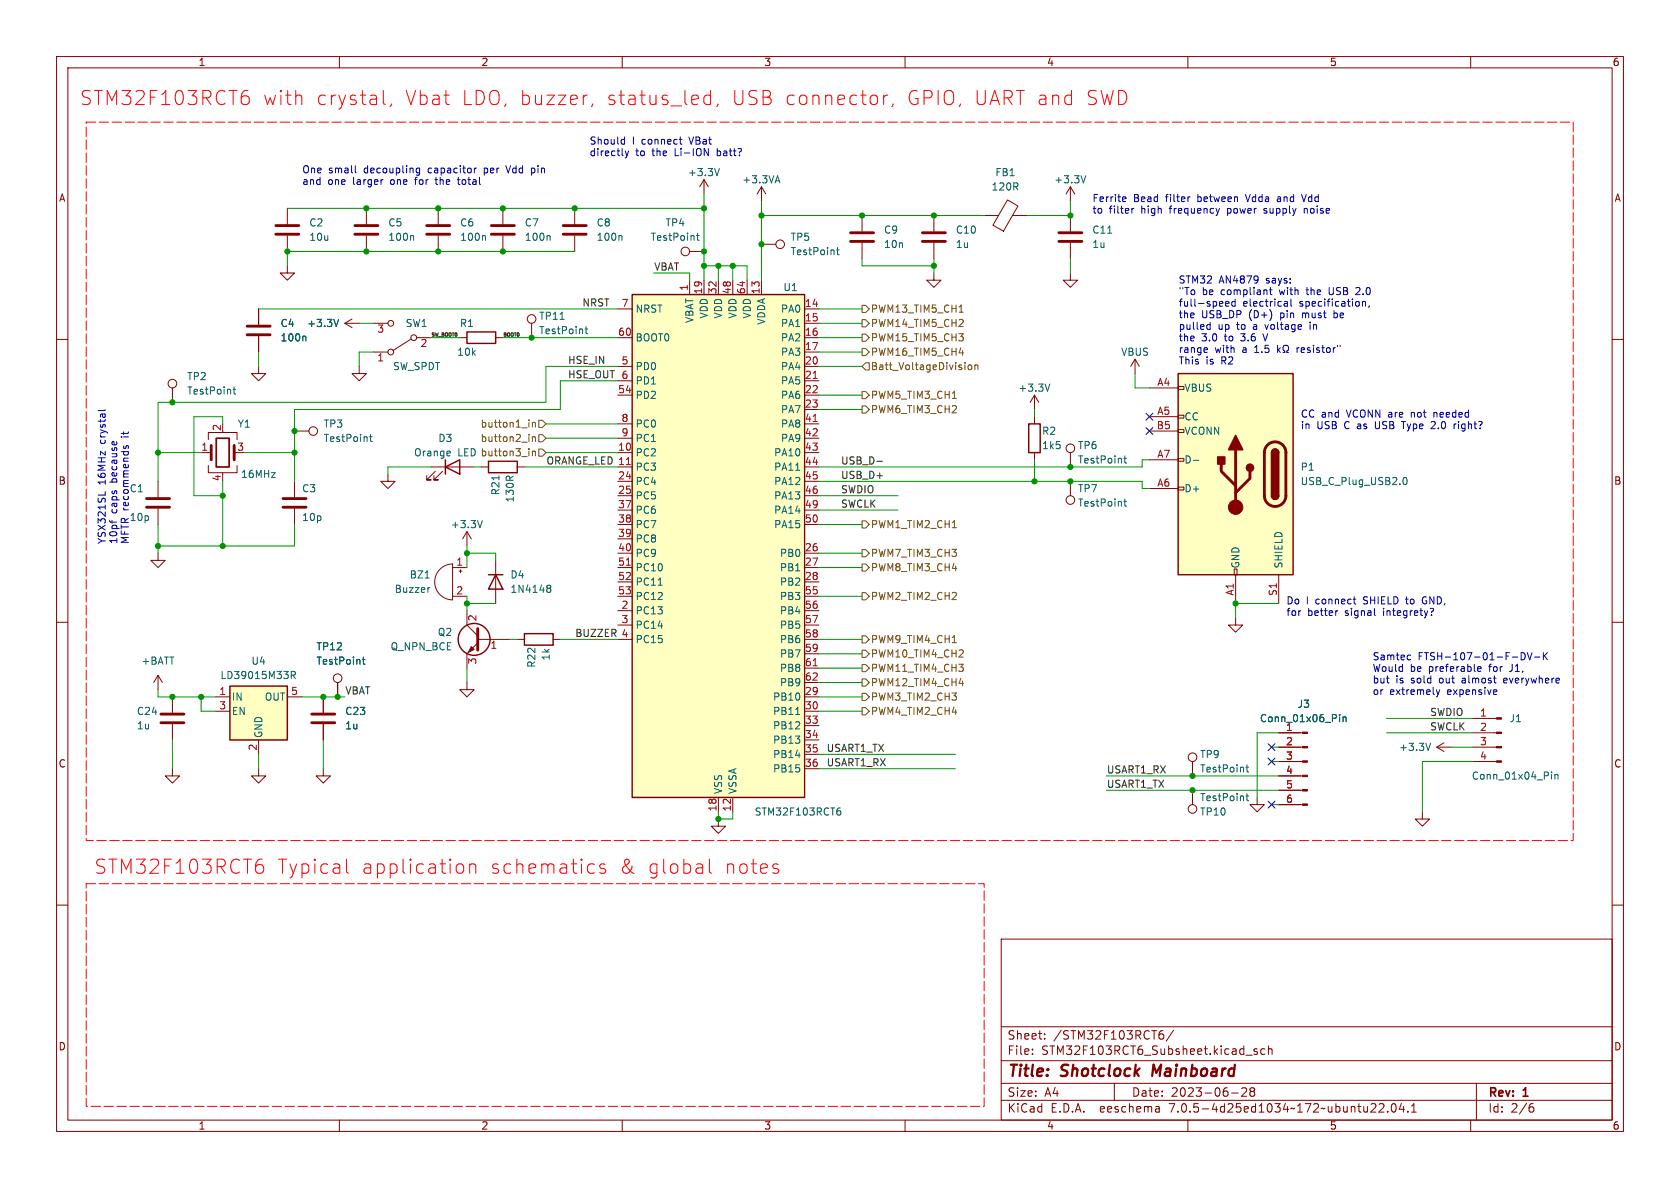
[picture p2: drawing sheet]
<svg xmlns="http://www.w3.org/2000/svg" width="297mm" height="210mm" viewBox="0 0 297 210" stroke-linecap="round" stroke-linejoin="round" font-family="sans-serif">
<g fill="none" stroke="#840000" stroke-width=".18">
<path d="M10 10h277v190h-277zM12 12h273v186h-273zM60 10v2M110 10v2M160 10v2M210 10v2M260 10v2M50.8 36.8v2.8M64.8 36.8v2.8M77.5 36.8v2.8M88.9 36.8v2.8M101.6 36.8v2.8"/>
<path d="M124.5 31.8l-.8 1.2M124.5 31.8v2.5M124.5 31.8l.7 1.2M134.6 33l-.7 1.3M134.6 33v2.6M134.6 33l.8 1.3M152.4 38.1v2.8M165.1 38.1v2.8M174 38.1h2.5M178.1 35.3l1.9 1.1-2.6 4.5-1.9-1.1zM179 38.1h2.6M189.2 33l-.7 1.3"/>
<path d="M189.2 33v2.6M189.2 38.1v2.8M189.2 33l.8 1.3M10 60h2M45.7 54.6v2.8M45.7 59.4v2.8M50.8 47v1.3h1.3l-1.3 1.2-1.3-1.2h1.3M50.8 41.7v2.8M61 57.2h2.5M61 57.2l1.2 .7M62.2 56.4l-1.2 .8M64.8 41.7v2.8"/>
<path d="M66 57.2h2.6M72.6 59.9l-3.1 2.1M73.7 59.7h2.5M77.5 41.7v2.8M81.3 59.7h1.2M87.6 59.7h1.3M88.9 41.7v2.8M94 57.2v2.5M101.6 41.7v2.8M109.2 54.6h2.6M109.2 59.7h2.6M121.9 44.5h2.6"/>
<path d="M121.9 49.5v2.6M124.5 49.5v2.6M127 49.5v2.6M129.5 49.5v2.6M132.1 49.5v2.6M134.6 49.5v2.6M134.6 43.2h2.6M142.2 54.6h2.6M142.2 57.2h2.6M142.2 59.7h2.6M152.4 42.9v2.8M165.1 48.3v1.2h1.3l-1.3 1.3-1.3-1.3h1.3"/>
<path d="M165.1 42.9v2.8M189.2 48.3v1.2h1.3l-1.3 1.3-1.2-1.3h1.2M189.2 42.9v2.8M285 60h2M30.5 68.6v2.5M36.8 77.7v-1.2h5.1v1.2M45.7 64.8v1.2h1.3l-1.3 1.3-1.3-1.3h1.3M52.1 76.2h2.5M63.5 64.8v1.2h1.3l-1.3 1.3-1.3-1.3h1.3M66 62.2h2.6M109.2 64.8h2.6M109.2 67.3h2.6"/>
<path d="M109.2 69.9h2.6M109.2 74.9h2.6M109.2 77.5h2.6M142.2 62.2h2.6M142.2 64.8h2.6M142.2 67.3h2.6M142.2 69.9h2.6M142.2 72.4h2.6M142.2 74.9h2.6M142.2 77.5h2.6M182.9 69.9l-.8 1.2M182.9 69.9v2.5"/>
<path d="M182.9 73.7v1.2M182.9 69.9l.7 1.2M200.7 63.5l-.8 1.3M200.7 63.5v2.5M200.7 63.5l.7 1.3M203.2 68.6h5.1M203.2 73.7h5.1M203.2 76.2h5.1M208.3 75.9h1v.6h-1zM208.3 73.4h1v.5h-1zM208.3 68.3h1v.5h-1zM27.9 97.8v1.3h1.3l-1.3 1.2-1.2-1.2h1.2"/>
<path d="M27.9 85.1v2.8M27.9 89.9v2.8M35.6 80h1.7M36.8 82.3v1.3h5.1v-1.3M39.4 83.6v.2M52.1 85.1v2.8M52.1 89.9v2.8M68.6 83.8v1.3h1.2l-1.2 1.3-1.3-1.3h1.3M76.2 82.6h7.6M77 83.3l-1.6 1.5h.8h-.8v-.7M78.2 83.3l-1.5 1.5h.8h-.8v-.7M82.5 94v2.5"/>
<path d="M82.5 94l-.7 1.3M82.5 94l.8 1.3M85.1 82.6h1.3M87.6 99.1v7.6M91.4 82.6h1.3M109.2 82.6h2.6M109.2 80h2.6M109.2 85.1h2.6M109.2 87.6h2.6M109.2 97.8h2.6M109.2 90.2h2.6M109.2 92.7h2.6"/>
<path d="M109.2 95.3h2.6M142.2 82.6h2.6M142.2 80h2.6M142.2 85.1h2.6M142.2 87.6h2.6M142.2 97.8h2.6M142.2 90.2h2.6M142.2 92.7h2.6M182.9 80v1.3M189.2 80v2.6M189.2 85.1v2.5M203.2 86.4h5.1"/>
<path d="M203.2 81.3h5.1M208.3 86.1h1v.5h-1zM208.3 81h1v.5h-1zM10 110h2M27.9 119.4v2.5M27.9 119.4l-.7 1.3M27.9 119.4l.8 1.3M77.8 100.6a3.2 3.2 0 0 1 2.2-.9v6.3a3.2 3.2 0 0 1-2.9-1.9 3.2 3.2 0 0 1 .7-3.5zM80 100.3h2.5M80 105.4h2.5M81.2 101h.5M81.4 100.7v.5"/>
<path d="M82.5 108v2.5l2 1.9M84.5 113.7l-2 1.9v2.5M84.5 113h5.7M91.4 113h1.3M97.8 113h1.3M109.2 113h2.6M109.2 100.3h2.6M109.2 105.4h2.6M109.2 108h2.6M109.2 102.9h2.6M109.2 110.5h2.6M142.2 113h2.6"/>
<path d="M142.2 100.3h2.6M142.2 105.4h2.6M142.2 108h2.6M142.2 102.9h2.6M142.2 110.5h2.6M142.2 115.6h2.6M142.2 118.1h2.6M218.2 100.6h.5v1h-.5zM218.4 109.2v1.3h1.3l-1.3 1.3-1.2-1.3h1.2M218.4 101.6v5.1M226.1 101.6v5.1M285 110h2"/>
<path d="M30.5 135.9v1.3h1.2l-1.2 1.2-1.3-1.2h1.3M30.5 123.2v2.8M30.5 128v2.8M38.1 123.2h2.5M38.1 125.7h2.5M45.7 135.9v1.3h1.3l-1.3 1.2-1.3-1.2h1.3M45.7 130.8v2.6M50.8 123.2h2.5M57.1 135.9v1.3h1.3l-1.3 1.2-1.2-1.2h1.2M57.1 123.2v2.8M57.1 128v2.8M59.7 120.7v2.5"/>
<path d="M82.5 120.7v1.2h1.3l-1.3 1.3-1.2-1.3h1.2M142.2 123.2h2.6M142.2 125.7h2.6M142.2 128.3h2.6M142.2 130.8h2.6M142.2 133.4h2.6M142.2 135.9h2.6M142.2 120.7h2.6M210.8 134.6v2.6M210.8 139.7v2.5M226.1 132.1h4.2M226.1 134.6h4.2"/>
<path d="M226.1 129.5h4.2M226.1 139.7h4.2M226.1 137.2h4.2M254 132.1l1.3 .7M254 132.1h2.5M255.3 131.3l-1.3 .8M260.3 132.1h4.3M260.3 134.6h4.3M260.3 129.5h4.3M260.3 127h4.3M10 160h2M127 144.8v1.3h1.3l-1.3 1.2-1.3-1.2h1.3"/>
<path d="M127 141v2.5M129.5 141v2.5M222.2 141v1.2h1.3l-1.3 1.3-1.2-1.3h1.2M226.1 142.2h4.2M251.5 143.5v1.3h1.2l-1.2 1.3-1.3-1.3h1.3M285 160h2M177 166h108v32h-108zM60 198v2M110 198v2M160 198v2M177 194.5h108M177 191.5h108"/>
<path d="M177 187.5h108M177 181.5h108M182.5 186.3v.1M182.5 185.5v.1M184.7 183.6v.1M184.7 182.8v.1M197 191.5v3M204.5 195.6l.4 .1 .1 .9M205 196.5l-.5 .1M205 196h-.5M205 182.8h.5l.2 .3-.1 .5h-.6M205.6 182.2a.53 .53 0 0 0-.6 .4"/>
<path d="M207.5 182.1l-1.3 2M210 198v2M217.7 193.2h1.2M219.5 192.4l.6-.1 .2 .1 .1 .3-.9 1.1h.9M221.2 192.9l-.2-.2 .2-.4 .5 .1 .1 .2-.3 .3M221.2 192.9l-.2 .3v.3l.2 .3 .5-.1 .1-.2-.1-.4-.2-.2M221.2 192.9h.3M222.2 185.5l-.3-.1-.2 .2v.2l.5 .2v.3h-.5M223.6 185.5l-.4-.1-.3 .3v.4l.1 .2h.6M224.2 185.5l.3-.1 .3 .1 .1 .9M224.2 184.9v1.5M242.3 196.6h.9"/>
<path d="M243.2 195.2v.5M243.8 195.2l.6-.1 .2 .1 .1 .3-1 1.1h1M245.3 196.5v.1M246.2 195.2l.1-.1a.81 .81 0 0 1 .6 .6 .81 .81 0 0 1-.3 .8l-.1 .1a.81 .81 0 0 1-.6-.6 .81 .81 0 0 1 .3-.8zM247.7 195l-.3 1.1h.9M248.1 195.6v1M248.9 196.5v.1M249.5 196.6h.9M249.5 195.5l.5-.4v1.5M260 198v2M261 191.5v6.5M270.5 195.7h.4l.3 .3-.2 .5h-.5"/>
<path d="M271 195.1l-.5 .1"/>
<circle cx="69.1" cy="57.2" r=".51"/>
<circle cx="73.2" cy="59.7" r=".51"/>
<circle cx="94" cy="56.4" r=".76"/>
<circle cx="121.2" cy="44.4" r=".76"/>
<circle cx="137.9" cy="43.2" r=".76"/>
<circle cx="30.5" cy="67.8" r=".76"/>
<circle cx="55.4" cy="76.2" r=".76"/>
<circle cx="69.1" cy="62.2" r=".51"/>
<circle cx="189.2" cy="79.2" r=".76"/>
<circle cx="189.2" cy="88.4" r=".76"/>
<circle cx="59.7" cy="119.9" r=".76"/>
<circle cx="210.8" cy="133.9" r=".76"/>
<circle cx="210.8" cy="143" r=".76"/>
</g>
<g fill="none" stroke="#840000" stroke-width=".25">
<path d="M82.5 58.7h5.1v2h-5.1zM111.8 52.1h30.4v88.9h-30.4zM181.9 74.9h2v5.1h-2zM208.3 66h20.3v35.6h-20.3zM78.7 82.6l2.6-1.3v2.5zM78.7 81.3v2.5M86.4 81.5h5v2.1h-5zM224.8 87.6a.64 .64 0 0 0 .6 .7 .64 .64 0 0 0 .7-.7M224.8 80a.64 .64 0 0 1 .6-.6 .64 .64 0 0 1 .7 .6M86.4 101.6h2.5M87.6 101.6l1.3 2.5h-2.5zM92.7 112h5.1v2h-5.1z"/>
<path d="M40.6 121.3h10.2v9.5h-10.2z"/>
<circle cx="83.8" cy="113" r="2.82"/>
</g>
<g fill="none" stroke="#840000" stroke-width=".51">
<path d="M48.8 39.9h4M62.7 39.9h4.1M75.4 39.9h4.1M86.9 39.9h4M99.6 39.9h4M43.7 59.2h4.1M43.7 57.7h4.1M48.8 41.4h4M62.7 41.4h4.1M75.4 41.4h4.1M86.9 41.4h4M99.6 41.4h4"/>
<path d="M150.4 42.7h4M150.4 41.1h4M163.1 42.7h4M163.1 41.1h4M187.2 42.7h4.1M187.2 41.1h4.1M37.3 78.7v2.6M41.4 78.7v2.6M218.4 79.5v10.2M224.1 78.7a1.9 1.9 0 0 1 2.1-.4 1.9 1.9 0 0 1 1.1 1.7v7.6a1.91 1.91 0 0 1-1.9 1.9 1.91 1.91 0 0 1-1.9-1.9v-7.8l.2-.6zM25.9 89.7h4.1M25.9 88.1h4.1"/>
<path d="M50 89.7h4.1M50 88.1h4.1M215.9 82v1.3l2.5 2.6M221 83.3v1.3l-2.6 2.5M84.5 111.1v3.8M28.4 127.8h4.1M28.4 126.2h4.1M55.1 127.8h4.1M55.1 126.2h4.1"/>
</g>
<g fill="none" stroke="#006464" stroke-width=".18">
<path d="M127.2 29.8l-.4 1.3M137.2 32h.6M137.5 31.1l.4 1.2M192 31.1l-.5 1.2M53.9 59.4l.2 .2v.7M59.9 56.5l-.5 1.2M72.9 41.6l.2 .2v.7M85.6 41.6l.2 .2v.7M97.1 41.6l.2 .2v.7M103.4 58.2h.5M103.6 57.7v1.1l.3 .2M109.8 41.6l.2 .2v.7"/>
<path d="M123.1 41.6h.5M123.3 41.2v1.1l.3 .2M147.9 44.2h.5M148.1 43.8v1l.3 .2M41.2 68.8h.5M41.4 68.4v1.1l.3 .2M65.3 77.2h.5M65.5 76.8v1.1l.3 .1M79.6 79.8v.2l-.6 .2M185.6 67.9l-.4 1.3M85.3 92l-.5 1.3M198.7 81h.5"/>
<path d="M198.7 88.6h.5M198.9 80.6v1.1l.3 .2M198.9 88.2v1.1l.3 .2M211 81.4h.9M248.2 84.5l.1-.1a.68 .68 0 0 1 .5 .6 .68 .68 0 0 1-.5 .7 .84 .84 0 0 1-.1-1.2zM51.5 119.4l.6-.1 .1-.2v-.3l-.7-.1v1.3M51.8 119.4l.4 .6M64.1 116.6h.4M64.2 116.1v1.1l.3 .2M76 103.9h-.2M96.9 103.4h.2l.3 .3-.3 .3M96.9 104h.2"/>
<path d="M97.1 104l.3 .2v.3l-.1 .2h-.4M116.4 103.4h.7M140.7 126.3h.7M220.3 135.6h.4M220.4 135.2v1.1l.3 .2M236.8 126.3v.1M236.8 126.7v.9M237.4 126.7v.9M237.4 126.9l.2-.2 .3 .1 .1 .8M252.9 131.4l-.4 1.3M274.3 136.5v.1M274.3 136.9v.8"/>
<path d="M274.9 136.9v.8M274.9 137l.2-.1 .3 .1v.7M148.2 143.3l.3 .1 .2 .1-.1 .5-.4 .1M148.5 142.8l-.3 .1M220.3 140.7h.4M220.4 140.3v1.1l.3 .1"/>
</g>
<g fill="#840000" stroke="#840000" stroke-width=".18">
<path d="M83.3 114.3l.5 .5-1 .5z"/>
<path d="M264.6 134.5h.8v.2h-.8z"/>
<path d="M264.6 132h.8v.2h-.8z"/>
<path d="M264.6 129.4h.8v.3h-.8z"/>
<path d="M264.6 126.9h.8v.2h-.8z"/>
<path d="M230.3 142.1h.8v.3h-.8z"/>
<path d="M230.3 139.6h.8v.2h-.8z"/>
<path d="M230.3 137h.8v.3h-.8z"/>
<path d="M230.3 134.5h.8v.2h-.8z"/>
<path d="M230.3 132h.8v.2h-.8z"/>
<path d="M230.3 129.4h.8v.3h-.8z"/>
<circle cx="218.4" cy="89.7" r="1.27"/>
</g>
<g fill="#ffffc2" stroke="#ffffc2" stroke-width=".18">
<path d="M208.3 66h20.3v35.6h-20.3z"/>
<path d="M40.6 121.3h10.2v9.5h-10.2z"/>
<path d="M111.8 52.1h30.4v88.9h-30.4z"/>
</g>
<g fill="#840000" stroke="#840000" stroke-width=".25">
<path d="M224.8 87.6h1.3a.64 .64 0 0 1-.7 .7 .64 .64 0 0 1-.6-.7z"/>
<path d="M224.8 80h1.3v7.6h-1.3z"/>
<path d="M225 79.6a.64 .64 0 0 1 .7-.2 .64 .64 0 0 1 .4 .6h-1.3z"/>
<path d="M218.4 77l1.3 2.5h-2.5z"/>
<path d="M215.3 80.8h1.2v1.2h-1.2z"/>
<circle cx="221" cy="82.7" r=".63"/>
</g>
<path d="M143.8 66.9h.7M143.8 74.5h.7M110.7 82.1h.8M110.7 99.9h.8M143.8 117.7h.7" fill="none" stroke="#a90000" stroke-width=".18"/>
<path d="M38.2 77.5h2.3v5.1h-2.3z" fill="none" stroke="#840000" stroke-width=".3"/>
<g fill="none" stroke="#725600" stroke-width=".18">
<path d="M152.4 54h.6l.7 .6-.7 .6h-.6zM152.4 59.1h.6l.7 .6-.7 .6h-.6zM152.4 56.5h.6l.7 .7-.7 .6h-.6zM169.5 59h.8l-.4 .5M169.6 55.2h.7M170.2 56.5l.1 .2-.1 .3-.7 .7h.8M170.2 59.6v.5M94.1 74.7v.8M94.1 77.2v.8M94.1 79.7v.9M94.1 74.8l.2-.1h.3l.1 .8M94.1 77.3l.2-.1 .3 .1 .1 .7"/>
<path d="M94.1 79.9l.2-.2 .3 .1 .1 .8M95.2 74.3h.7l.6 .6-.6 .7h-.7zM95.2 79.4h.7l.6 .6-.6 .6h-.7zM95.2 76.8h.7l.6 .7-.6 .6h-.7zM152.4 61.6h.6l.7 .6-.7 .7h-.6zM152.4 69.2h.6l.7 .7-.7 .6h-.6zM152.4 71.8h.6l.7 .6-.7 .6h-.6zM153 64.1h.7v1.3h-.7l-.6-.6zM168.4 70.4h.7M169.6 62.4h.7M171.2 64.6l.2-.1 .3 .1 .1 .5-.1 .2h-.3l-.2-.1zM172.3 64.6l.2-.1 .3 .1 .1 .7"/>
<path d="M172.3 64.5v.8M152.4 99.7h.6l.7 .6-.7 .7h-.6zM152.4 92.1h.6l.7 .6-.7 .6h-.6zM152.4 97.2h.6l.7 .6-.7 .6h-.6zM168.4 93.3h.7M152.4 104.8h.6l.7 .6-.7 .6h-.6zM152.4 112.4h.6l.7 .6-.7 .7h-.6zM152.4 114.9h.6l.7 .7-.7 .6h-.6zM152.4 117.5h.6l.7 .6-.7 .6h-.6zM168.4 113.6h.7M169.5 117.4h.8l-.4 .5M170.2 114.9l.1 .2-.1 .3-.7 .7h.8"/>
<path d="M170.2 118v.6M152.4 125.1h.6l.7 .6-.7 .7h-.6zM152.4 120h.6l.7 .7-.7 .6h-.6zM152.4 122.6h.6l.7 .6-.7 .6h-.6zM169.6 120.8h.7"/>
</g>
<path d="M155 81.6h1" fill="none" stroke="#0f0f0f" stroke-width=".18"/>
<g fill="none" stroke="#f00" stroke-width=".18">
<path d="M43.1 16.9l.7 .2 .3 .3-.1 .8-.4 .3h-.5M43.8 16l-.7 .1M67.8 16v2.1l.3 .4M69.2 18.4l-.2 .4M78.5 16.8h.9M79.2 18.5h.2M103.8 16.8l-.4 .1M104.8 18.4l-.3 .4M125.6 16.9l-.7-.1-.5 .5v.7l.3 .4 .2 .1 .7-.1M125.6 16v2.5M126.9 18.4l-.2 .4M154.7 16.8l.4 .5v.7l-.4 .5"/>
<path d="M156.2 16.8v1.7M156.9 16.8a.64 .64 0 0 0-.7 .5M157.9 18.4l-.3 .4M188.5 18.4l.2 .1 .7-.1M188.5 16.9l.2-.1 .7 .1M45.7 152.8l.7 .1 .2 .4-.1 .8-.4 .3h-.4M46.4 151.9l-.7 .1M61.3 151.9v2.1l.3 .4M81.1 152.7a.68 .68 0 0 1 .9 .5v.7a.68 .68 0 0 1-.9 .5M83 152.9a.62 .62 0 0 1 1.1 .2v1.3M83 152.7v1.7M104.3 152.7l.8 .1"/>
<path d="M105.1 154.3l-.8 .1M107 152.8l-.6-.1-.4 .4 .1 .3 .9 .3 .1 .2-.1 .4-.3 .1-.7-.1M123.9 152.7l.3 .4v1.3M124.2 154.3l-.2 .1M124.2 153.3l-.2 .1M125.4 151.9v2.1l.4 .4M136.7 153.4l.9 .3 .1 .3-.4 .4-.7-.1M136.7 152.8l.3-.1 .6 .1"/>
</g>
<g fill="none" stroke="#0000c2" stroke-width=".18">
<path d="M62.8 29.3v1.1l.2 .2M67.7 31.8h-.2M74.2 29.7l-.1 1.2M74.2 29.8l-.4-.1-.2 .3 .1 .5h.5M83.9 29.7v.9M84.2 29.7l-.3 .3M110 24.6l.4 .1M110.4 24.2v1.3M110.4 25.4l-.4 .1M110.5 26.7l.3 .8M110.8 27.5l-.3 .4M111.1 26.7l-.3 .8"/>
<path d="M120.1 24.6h.5M120.3 24.2v1.1l.3 .2M124.5 26.3l.7 1.2v-1.2M198.6 34.8l.4 .1 .1 .2-.6 .1M199 35.6h-.4M200.1 36.8v.9M200.5 36.8l-.4 .3M210 34.8v.8M210.4 34.8l-.4 .2M215 36.8l.3 .9M215.3 37.7l-.1 .3M215.6 36.8l-.3 .9"/>
<path d="M213.5 58.2h.4M213.5 57.4h.4M213.9 57v1.2M216.7 53.7l.6-.1-.1-.3h-.4l-.1 .2v.6h.5M218.4 53.3h-.4l-.2 .2 .1 .6h.5M218.4 52.9v1.2M222.4 48.9v.8M222.4 49.3v.1M223.9 51.3l.1 .8M224.4 51.2h.5M224.6 50.8v1.1l.3 .2M224.7 55.1l.1 .5-.1 .7"/>
<path d="M227.1 54.1h.5M227.1 53.3h.5v.8M227.6 53.6l-.5 .1M228.2 52.9v1.1l.2 .1M240.9 53.4l.1-.1h.3l.1 .8M240.9 53.3v.8M242.1 54.1l-.2 .2M18.6 72.4l-.2 .2h-1.1M19.8 78.2l.3-.2 .1 .6M20.6 78.1l.1 .1M21.9 78.8l-.1 .3 .2 .2 .2-.1 .1-.4h.3v.5M213.3 61.5l.2 .3-.6 .1"/>
<path d="M213.4 62.3h-.1M225.9 61v1.3M226 61.8l.3 .5M226.3 61.5l-.4 .4M226.8 62.3h.3v-.2a.54 .54 0 0 1-.2-.8 .54 .54 0 0 1 .7-.2 .58 .58 0 0 1-.1 1v.2h.3M236.9 61v.3M257.1 74.9v.9M257.1 75.1v.1M18.6 86.9v.6M19.4 92.1v.1M19.8 92v.5M236.5 108l-.3 .1"/>
<path d="M239.2 105.9h.5M239.4 105.5v1.1l.3 .2M243 107.5v1.1l.2 .2M249 115.8l.4 .1M249.4 116.6h-.4M253.1 108.7v.1M253.4 107.7l-.3 .6M261.2 118.3l.6-.2v-.2l-.4-.1-.2 .2 .1 .6h.5M264 119.9h.5M268.9 115.4a.64 .64 0 0 1 .7 .6 .64 .64 0 0 1-.7 .6zM270 115.4l.4 1.2 .5-1.2M271.3 116.2h.9"/>
<path d="M272.8 115.4v1.2M273 115.9l.6 .7M273.6 115.4l-.8 .7M253.9 121.9l.3 .9M254.2 122.8l-.3 .4M254.5 121.9l-.3 .9M264.2 121.9l.4 .1v.2l-.6 .2M264.4 120.7h.1M264.6 122.7l-.4 .1"/>
</g>
<path d="M15.2 21.6h262.9v127h-262.9v-127M15.2 156.2h158.8v39.4h-158.8v-39.4" fill="none" stroke="#f00" stroke-width=".18" stroke-dasharray="1.7 .6"/>
<g fill="none" stroke="#009600" stroke-width=".18">
<path d="M50.8 36.8h73.7M124.5 34.3v15.2M134.6 38.1h39.4M134.6 35.6v13.9M189.2 35.6v2.5h-7.6M45.7 54.6h63.5M63.5 57.2h2.5M76.2 59.7h5.1M88.9 59.7h20.3M101.6 44.5h-50.8v2.5M115.6 48.3h6.3v1.2M124.5 47h7.6v2.5"/>
<path d="M127 47v2.5M129.5 47v2.5M144.8 54.6h7.6M144.8 59.7h7.6M144.8 57.2h7.6M152.4 45.7v1.3h12.7M165.1 45.7v2.6M189.2 45.7v2.6M39.4 74.9v-1.2h-5.1v13.9h5.1M45.7 62.2v2.6M66 62.2h-2.5v2.6M96.5 77.5h12.7"/>
<path d="M96.5 74.9h12.7M109.2 67.3h-10.1v5.1h-47v12.7M109.2 64.8h-12.7v6.3h-68.6v14M144.8 62.2h7.6M144.8 72.4h7.6M144.8 64.8h7.6M144.8 69.9h7.6M182.9 72.4v1.3M200.7 66v2.6h2.5M27.9 80h7.7M27.9 92.7v5.1M39.4 85.1v11.4"/>
<path d="M43.2 80h8.9M52.1 92.7v3.8h-24.2M76.2 82.6h-7.6v1.2M82.5 97.8h5.1v1.3M82.5 96.5v3.8M83.8 82.6h1.3M92.7 82.6h16.5M96.5 80h12.7M144.8 85.1h57.1v1.3h1.3M144.8 97.8h7.6M144.8 92.7h7.6M144.8 90.2h13.9"/>
<path d="M144.8 87.6h13.9M182.9 81.3v3.8M203.2 81.3h-1.3v1.3h-57.1M82.5 106.7h5.1M82.5 105.4v2.6M82.5 118.1v2.6M90.2 113h1.2M99.1 113h10.1M144.8 105.4h7.6M144.8 113h7.6M144.8 100.3h7.6M144.8 118.1h7.6"/>
<path d="M144.8 115.6h7.6M226.1 106.7h-7.7v2.5M27.9 121.9v1.3h10.2M30.5 130.8v5.1M35.6 123.2v2.5h2.5M45.7 133.4v2.5M53.3 123.2h7.7M57.1 130.8v5.1M144.8 133.4h24.1M144.8 125.7h7.6M144.8 123.2h7.6M144.8 120.7h7.6"/>
<path d="M144.8 135.9h24.1M195.6 139.7h30.5M195.6 137.2h30.5M224.8 134.6h1.3M224.8 132.1h1.3M226.1 129.5h-3.9v11.5M245.1 127h15.2M245.1 129.5h15.2M256.5 132.1h3.8M260.3 134.6h-8.8v8.9M127 143.5v1.3h2.5v-1.3M224.8 142.2h1.3"/>
</g>
<path d="M202.6 73.1l1.2 1.2M202.6 75.6l1.2 1.2M203.8 73.1l-1.2 1.2M203.8 75.6l-1.2 1.2M224.2 134l1.2 1.2M224.2 131.5l1.2 1.2M225.4 134l-1.2 1.2M225.4 131.5l-1.2 1.2M224.2 141.6l1.2 1.2M225.4 141.6l-1.2 1.2" fill="none" stroke="#000084" stroke-width=".18"/>
<g fill="#009600" stroke="#009600" stroke-width=".18">
<circle cx="218.4" cy="106.7" r=".46"/>
<circle cx="210.8" cy="137.2" r=".46"/>
<circle cx="165.1" cy="47" r=".46"/>
<circle cx="182.9" cy="85.1" r=".46"/>
<circle cx="134.6" cy="43.2" r=".46"/>
<circle cx="165.1" cy="38.1" r=".46"/>
<circle cx="152.4" cy="38.1" r=".46"/>
<circle cx="189.2" cy="38.1" r=".46"/>
<circle cx="134.6" cy="38.1" r=".46"/>
<circle cx="210.8" cy="139.7" r=".46"/>
<circle cx="189.2" cy="82.6" r=".46"/>
<circle cx="189.2" cy="85.1" r=".46"/>
<circle cx="127" cy="144.8" r=".46"/>
<circle cx="127" cy="47" r=".46"/>
<circle cx="129.5" cy="47" r=".46"/>
<circle cx="94" cy="59.7" r=".46"/>
<circle cx="101.6" cy="36.8" r=".46"/>
<circle cx="124.5" cy="44.5" r=".46"/>
<circle cx="124.5" cy="36.8" r=".46"/>
<circle cx="124.5" cy="47" r=".46"/>
<circle cx="27.9" cy="96.5" r=".46"/>
<circle cx="39.4" cy="96.5" r=".46"/>
<circle cx="82.5" cy="97.8" r=".46"/>
<circle cx="82.5" cy="106.7" r=".46"/>
<circle cx="59.7" cy="123.2" r=".46"/>
<circle cx="27.9" cy="80" r=".46"/>
<circle cx="50.8" cy="44.5" r=".46"/>
<circle cx="64.8" cy="36.8" r=".46"/>
<circle cx="77.5" cy="36.8" r=".46"/>
<circle cx="77.5" cy="44.5" r=".46"/>
<circle cx="30.5" cy="71.1" r=".46"/>
<circle cx="39.4" cy="87.6" r=".46"/>
<circle cx="88.9" cy="44.5" r=".46"/>
<circle cx="88.9" cy="36.8" r=".46"/>
<circle cx="52.1" cy="80" r=".46"/>
<circle cx="52.1" cy="76.2" r=".46"/>
<circle cx="64.8" cy="44.5" r=".46"/>
<circle cx="30.5" cy="123.2" r=".46"/>
<circle cx="35.6" cy="123.2" r=".46"/>
<circle cx="57.1" cy="123.2" r=".46"/>
</g>
<g font-size="3.5" fill="#f00">
<text x="14" y="18.8">STM32F103RCT6</text>
<text x="46.2" y="18.8">with</text>
<text x="55.5" y="18.8">crystal,</text>
<text x="71.1" y="18.8">Vbat</text>
<text x="81" y="18.8">LDO, buzzer,</text>
<text x="106.4" y="18.8">status_led,</text>
<text x="128.4" y="18.8">USB connector,</text>
<text x="159.1" y="18.8">GPIO, UART and</text>
<text x="190.4" y="18.8">SWD</text>
<text x="16.5" y="154.7">STM32F103RCT6</text>
<text x="48.8" y="154.7">Typical</text>
<text x="63.5" y="154.7">application</text>
<text x="86.2" y="154.7">schematics</text>
<text x="108.9" y="154.7">&amp;</text>
<text x="113.8" y="154.7">global</text>
<text x="127.2" y="154.7">notes</text>
</g>
<g font-size="2.8" fill="#840000">
<text x="178" y="190.8">Title:</text>
<text x="187.5" y="190.8">Shotclock</text>
<text x="204.2" y="190.8">Mainboard</text>
</g>
<g font-size="2.1" fill="#840000">
<text x="178" y="183.9">Sheet:</text>
<text x="186.2" y="183.9">/STM32F103RCT6/</text>
<text x="178" y="186.6">File:</text>
<text x="184" y="186.6">STM32F103RCT6_Subsheet.kicad_sch</text>
<text x="178" y="196.8">KiCad</text>
<text x="178" y="194">Size:</text>
<text x="184.6" y="194">A4</text>
<text x="185.7" y="196.8">E.D.A.</text>
<text x="194.4" y="196.8">eeschema</text>
<text x="200" y="194">Date:</text>
<text x="206.7" y="196.8">7.0.5-4d25ed1034~172~ubuntu22.04.1</text>
<text x="206.9" y="194">2023-06-28</text>
<text x="263" y="194.2">Rev:</text>
<text x="263" y="196.8">Id:</text>
<text x="267" y="196.8">2/6</text>
<text x="269.2" y="194.2">1</text>
</g>
<g font-size="1.8" fill="#840000">
<text x="35" y="11.8">1</text>
<text x="85" y="11.8">2</text>
<text x="135" y="11.8">3</text>
<text x="185" y="11.8">4</text>
<text x="235" y="11.8">5</text>
<text x="285" y="11.8">6</text>
<text x="10.4" y="35.8">A</text>
<text x="285.4" y="35.8">A</text>
<text x="10.3" y="85.8">B</text>
<text x="285.3" y="85.8">B</text>
<text x="10.3" y="135.8">C</text>
<text x="285.3" y="135.8">C</text>
<text x="10.3" y="185.8">D</text>
<text x="285.3" y="185.8">D</text>
<text x="35" y="199.8">1</text>
<text x="85" y="199.8">2</text>
<text x="135" y="199.8">3</text>
<text x="185" y="199.8">4</text>
<text x="235" y="199.8">5</text>
<text x="285" y="199.8">6</text>
</g>
<g font-size="1.8" fill="#0000c2">
<text x="104.1" y="25.6">Should</text>
<text x="104.1" y="27.7">directly</text>
<text x="111.7" y="25.6">I connect</text>
<text x="112.3" y="27.7">to</text>
<text x="115.3" y="27.7">the</text>
<text x="119.3" y="27.7">Li-ION</text>
<text x="121.9" y="25.6">VBat</text>
<text x="126.9" y="27.7">batt?</text>
<text x="53.3" y="30.7">One</text>
<text x="53.3" y="32.8">and</text>
<text x="57.9" y="32.8">one</text>
<text x="58" y="30.7">small</text>
<text x="62.4" y="32.8">larger</text>
<text x="64.3" y="30.7">decoupling</text>
<text x="69.1" y="32.8">one</text>
<text x="73.6" y="32.8">for</text>
<text x="75.7" y="30.7">capacitor</text>
<text x="77.3" y="32.8">the</text>
<text x="81.4" y="32.8">total</text>
<text x="85.7" y="30.7">per</text>
<text x="89.8" y="30.7">Vdd</text>
<text x="94.3" y="30.7">pin</text>
<text x="193" y="35.8">Ferrite</text>
<text x="200.3" y="35.8">Bead</text>
<text x="206.1" y="35.8">filter</text>
<text x="211.7" y="35.8">between</text>
<text x="220.5" y="35.8">Vdda</text>
<text x="226.1" y="35.8">and</text>
<text x="230.6" y="35.8">Vdd</text>
<text x="193" y="37.9">to</text>
<text x="196" y="37.9">filter</text>
<text x="201.7" y="37.9">high</text>
<text x="206.8" y="37.9">frequency</text>
<text x="217.1" y="37.9">power</text>
<text x="223.7" y="37.9">supply</text>
<text x="230.9" y="37.9">noise</text>
<text x="208.3" y="50.2">STM32</text>
<text x="208.3" y="52.3">&quot;To</text>
<text x="212.5" y="52.3">be</text>
<text x="215.4" y="50.2">AN4879</text>
<text x="215.8" y="52.3">compliant</text>
<text x="223.8" y="50.2">says:</text>
<text x="226.3" y="52.3">with</text>
<text x="231.2" y="52.3">the</text>
<text x="235.2" y="52.3">USB</text>
<text x="240.1" y="52.3">2.0</text>
<text x="208.3" y="54.3">full-speed</text>
<text x="208.3" y="56.3">the</text>
<text x="208.3" y="58.4">pulled</text>
<text x="212.3" y="56.3">USB_DP</text>
<text x="215.2" y="58.4">up</text>
<text x="218.6" y="58.4">to</text>
<text x="219.7" y="54.3">electrical</text>
<text x="220.8" y="56.3">(D+)</text>
<text x="221.6" y="58.4">a</text>
<text x="223.8" y="58.4">voltage</text>
<text x="226.4" y="56.3">pin</text>
<text x="229.7" y="54.3">specification,</text>
<text x="230.4" y="56.3">must</text>
<text x="231.8" y="58.4">in</text>
<text x="236.1" y="56.3">be</text>
<text x="208.3" y="60.4">the</text>
<text x="208.3" y="62.5">range</text>
<text x="208.3" y="64.5">This</text>
<text x="212.3" y="60.4">3.0</text>
<text x="213.1" y="64.5">is</text>
<text x="214.7" y="62.5">with</text>
<text x="215.9" y="64.5">R2</text>
<text x="216.5" y="60.4">to</text>
<text x="219.4" y="60.4">3.6</text>
<text x="219.6" y="62.5">a</text>
<text x="221.8" y="62.5">1.5</text>
<text x="223.5" y="60.4">V</text>
<text x="229.5" y="62.5">resistor&quot;</text>
<text x="22.9" y="77.4" transform="rotate(-90 22.9 77.4)">it</text>
<text x="229.9" y="73.9">CC and</text>
<text x="229.9" y="76">in</text>
<text x="232.7" y="76">USB</text>
<text x="237.6" y="76">C as</text>
<text x="238" y="73.9">VCONN are</text>
<text x="243.3" y="76">USB</text>
<text x="248.2" y="76">Type</text>
<text x="249.6" y="73.9">not</text>
<text x="253.4" y="76">2.0</text>
<text x="253.7" y="73.9">needed</text>
<text x="257.6" y="76">right?</text>
<text x="18.8" y="78.5" transform="rotate(-90 18.8 78.5)">crystal</text>
<text x="18.8" y="85.8" transform="rotate(-90 18.8 85.8)">16MHz</text>
<text x="20.8" y="85.4" transform="rotate(-90 20.8 85.4)">because</text>
<text x="22.9" y="87.2">C1</text>
<text x="20.8" y="90.9" transform="rotate(-90 20.8 90.9)">caps</text>
<text x="18.8" y="96.3" transform="rotate(-90 18.8 96.3)">YSX321SL</text>
<text x="20.8" y="96.3" transform="rotate(-90 20.8 96.3)">10pf</text>
<text x="22.9" y="96.3" transform="rotate(-90 22.9 96.3)">MFTR recommends</text>
<text x="227.3" y="106.9">Do</text>
<text x="230.8" y="106.9">I connect</text>
<text x="241.1" y="106.9">SHIELD</text>
<text x="248.8" y="106.9">to</text>
<text x="251.7" y="106.9">GND,</text>
<text x="227.3" y="109">for</text>
<text x="231.1" y="109">better</text>
<text x="237.7" y="109">signal</text>
<text x="244.6" y="109">integrety?</text>
<text x="242.6" y="116.8">Samtec</text>
<text x="242.6" y="118.9">Would</text>
<text x="249.2" y="118.9">be</text>
<text x="250.6" y="116.8">FTSH-107-01-F-DV-K</text>
<text x="252.6" y="118.9">preferable</text>
<text x="263.3" y="118.9">for</text>
<text x="267.1" y="118.9">J1,</text>
<text x="242.6" y="120.9">but</text>
<text x="242.6" y="122.9">or</text>
<text x="245.6" y="122.9">extremely</text>
<text x="246.7" y="120.9">is</text>
<text x="249.4" y="120.9">sold</text>
<text x="254.5" y="120.9">out</text>
<text x="255.8" y="122.9">expensive</text>
<text x="258.6" y="120.9">almost</text>
<text x="266.1" y="120.9">everywhere</text>
</g>
<g font-size="1.8" fill="#006464">
<text x="121.6" y="31.3">+3.3V</text>
<text x="131.2" y="32.6">+3.3VA</text>
<text x="175.2" y="33.8">120R</text>
<text x="175.9" y="31.3">FB1</text>
<text x="186.3" y="32.6">+3.3V</text>
<text x="54.6" y="40.2">C2</text>
<text x="68.6" y="40.2">C5</text>
<text x="81.3" y="40.2">C6</text>
<text x="92.7" y="40.2">C7</text>
<text x="105.4" y="40.2">C8</text>
<text x="117.6" y="40.2">TP4</text>
<text x="156.2" y="41.5">C9</text>
<text x="168.9" y="41.5">C10</text>
<text x="193" y="41.5">C11</text>
<text x="54.6" y="42.7">10u</text>
<text x="68.6" y="42.7">100n</text>
<text x="81.3" y="42.7">100n</text>
<text x="92.7" y="42.7">100n</text>
<text x="105.4" y="42.7">100n</text>
<text x="115" y="42.7">TestPoint</text>
<text x="139.7" y="42.7">TP5</text>
<text x="139.7" y="45.3">TestPoint</text>
<text x="156.2" y="44">10n</text>
<text x="168.9" y="44">1u</text>
<text x="193" y="44">1u</text>
<text x="138.4" y="51.6">U1</text>
<text x="49.5" y="58">C4</text>
<text x="54.2" y="58">+3.3V</text>
<text x="71.7" y="58">SW1</text>
<text x="81.2" y="58">R1</text>
<text x="95.3" y="56.7">TP11</text>
<text x="95.3" y="59.2">TestPoint</text>
<text x="112.3" y="55.4">NRST</text>
<text x="122.7" y="57.1" transform="rotate(-90 122.7 57.1)">VBAT</text>
<text x="125.3" y="56.3" transform="rotate(-90 125.3 56.3)">VDD</text>
<text x="127.8" y="56.3" transform="rotate(-90 127.8 56.3)">VDD</text>
<text x="130.4" y="56.3" transform="rotate(-90 130.4 56.3)">VDD</text>
<text x="132.9" y="56.3" transform="rotate(-90 132.9 56.3)">VDD</text>
<text x="135.4" y="57.4" transform="rotate(-90 135.4 57.4)">VDDA</text>
<text x="138" y="55.4">PA0</text>
<text x="138" y="58">PA1</text>
<text x="49.5" y="60.5">100n</text>
<text x="69.4" y="65.6">SW_SPDT</text>
<text x="80.8" y="63.1">10k</text>
<text x="112.3" y="65.6">PD0</text>
<text x="112.3" y="60.5">BOOT0</text>
<text x="138" y="60.5">PA2</text>
<text x="138" y="63.1">PA3</text>
<text x="138" y="65.6">PA4</text>
<text x="198.1" y="63.1">VBUS</text>
<text x="33" y="67.4">TP2</text>
<text x="33" y="69.9">TestPoint</text>
<text x="112.3" y="70.7">PD2</text>
<text x="112.3" y="68.1">PD1</text>
<text x="138" y="68.1">PA5</text>
<text x="138" y="70.7">PA6</text>
<text x="180" y="69.4">+3.3V</text>
<text x="209.3" y="69.4">VBUS</text>
<text x="42" y="75.8">Y1</text>
<text x="57.2" y="75.8">TP3</text>
<text x="112.3" y="75.8">PC0</text>
<text x="138" y="73.2">PA7</text>
<text x="138" y="75.8">PA8</text>
<text x="184.2" y="77">R2</text>
<text x="209.3" y="74.5">CC</text>
<text x="209.3" y="77">VCONN</text>
<text x="57.2" y="78.3">TestPoint</text>
<text x="73.1" y="80.8">Orange</text>
<text x="77.4" y="78.3">D3</text>
<text x="112.3" y="80.8">PC2</text>
<text x="112.3" y="83.4">PC3</text>
<text x="112.3" y="78.3">PC1</text>
<text x="136.8" y="80.8">PA10</text>
<text x="136.8" y="83.4">PA11</text>
<text x="138" y="78.3">PA9</text>
<text x="184.2" y="79.6">1k5</text>
<text x="190.5" y="79.6">TP6</text>
<text x="190.5" y="82.1">TestPoint</text>
<text x="209.3" y="82.1">D-</text>
<text x="229.9" y="83.4">P1</text>
<text x="42.5" y="84.6">16MHz</text>
<text x="53.3" y="87.2">C3</text>
<text x="88.5" y="87.6" transform="rotate(-90 88.5 87.6)">R21</text>
<text x="91" y="88.9" transform="rotate(-90 91 88.9)">130R</text>
<text x="112.3" y="85.9">PC4</text>
<text x="112.3" y="88.5">PC5</text>
<text x="136.8" y="85.9">PA12</text>
<text x="136.8" y="88.5">PA13</text>
<text x="190.5" y="87.2">TP7</text>
<text x="190.5" y="89.7">TestPoint</text>
<text x="209.3" y="87.2">D+</text>
<text x="229.9" y="85.9">USB_C_Plug_USB2.0</text>
<text x="22.9" y="92.3">10p</text>
<text x="53.3" y="92.3">10p</text>
<text x="79.6" y="93.5">+3.3V</text>
<text x="112.3" y="91">PC6</text>
<text x="112.3" y="93.5">PC7</text>
<text x="136.8" y="91">PA14</text>
<text x="136.8" y="93.5">PA15</text>
<text x="112.3" y="96.1">PC8</text>
<text x="112.3" y="98.6">PC9</text>
<text x="112.3" y="101.2">PC10</text>
<text x="137.9" y="98.6">PB0</text>
<text x="137.9" y="101.2">PB1</text>
<text x="219.3" y="100.6" transform="rotate(-90 219.3 100.6)">GND</text>
<text x="226.9" y="100.6" transform="rotate(-90 226.9 100.6)">SHIELD</text>
<text x="69.7" y="105">Buzzer</text>
<text x="72.4" y="102.4">BZ1</text>
<text x="90.2" y="102.4">D4</text>
<text x="90.2" y="105">1N4148</text>
<text x="112.3" y="103.7">PC11</text>
<text x="112.3" y="106.2">PC12</text>
<text x="137.9" y="103.7">PB2</text>
<text x="137.9" y="106.2">PB3</text>
<text x="77.3" y="112.6">Q2</text>
<text x="112.3" y="108.8">PC13</text>
<text x="112.3" y="111.3">PC14</text>
<text x="112.3" y="113.9">PC15</text>
<text x="137.9" y="108.8">PB4</text>
<text x="137.9" y="111.3">PB5</text>
<text x="137.9" y="113.9">PB6</text>
<text x="24.9" y="117.7">+BATT</text>
<text x="44.4" y="117.7">U4</text>
<text x="55.9" y="115.1">TP12</text>
<text x="55.9" y="117.7">TestPoint</text>
<text x="69" y="115.1">Q_NPN_BCE</text>
<text x="94.8" y="118.1" transform="rotate(-90 94.8 118.1)">R22</text>
<text x="97.3" y="116.8" transform="rotate(-90 97.3 116.8)">1k</text>
<text x="137.9" y="116.4">PB7</text>
<text x="137.9" y="118.9">PB8</text>
<text x="38.9" y="120.2">LD39015M33R</text>
<text x="40.9" y="124">IN</text>
<text x="46.8" y="124">OUT</text>
<text x="136.6" y="124">PB10</text>
<text x="137.9" y="121.5">PB9</text>
<text x="229.4" y="125.3">J3</text>
<text x="24.1" y="129.1">1u</text>
<text x="24.1" y="126.6">C24</text>
<text x="40.9" y="126.6">EN</text>
<text x="46.5" y="130.6" transform="rotate(-90 46.5 130.6)">GND</text>
<text x="61" y="126.6">C23</text>
<text x="61" y="129.1">1u</text>
<text x="136.6" y="126.6">PB11</text>
<text x="136.6" y="129.1">PB12</text>
<text x="136.6" y="131.6">PB13</text>
<text x="222.7" y="127.8">Conn_01x06_Pin</text>
<text x="266.8" y="127.8">J1</text>
<text x="136.6" y="134.2">PB14</text>
<text x="136.6" y="136.7">PB15</text>
<text x="212.1" y="134.2">TP9</text>
<text x="212.1" y="136.7">TestPoint</text>
<text x="247.3" y="132.9">+3.3V</text>
<text x="260.1" y="138">Conn_01x04_Pin</text>
<text x="127.8" y="140.5" transform="rotate(-90 127.8 140.5)">VSS</text>
<text x="130.4" y="140.5" transform="rotate(-90 130.4 140.5)">VSSA</text>
<text x="212.1" y="141.8">TestPoint</text>
<text x="133.4" y="144.3">STM32F103RCT6</text>
<text x="212.1" y="144.3">TP10</text>
</g>
<g font-size="1.8" fill="#0f0f0f">
<text x="115.6" y="47.9">VBAT</text>
<text x="102.9" y="54.3">NRST</text>
<text x="100.3" y="64.4">HSE_IN</text>
<text x="100.3" y="67">HSE_OUT 6</text>
<text x="96.5" y="82.2">ORANGE_LED 11</text>
<text x="148.6" y="82.2">USB_D-</text>
<text x="148.6" y="84.7">USB_D+</text>
<text x="148.6" y="87.3">SWDIO</text>
<text x="148.6" y="89.8">SWCLK</text>
<text x="101.6" y="112.7">BUZZER 4</text>
<text x="61" y="122.8">VBAT</text>
<text x="252.7" y="129.2">SWCLK</text>
<text x="252.7" y="126.7">SWDIO</text>
<text x="146" y="135.5">USART1_RX</text>
<text x="146" y="133">USART1_TX</text>
<text x="195.6" y="136.8">USART1_RX</text>
<text x="195.6" y="139.4">USART1_TX</text>
</g>
<g font-size="1.8" fill="#a90000">
<text x="121.7" y="51.5" transform="rotate(-90 121.7 51.5)">1</text>
<text x="124.2" y="52.1" transform="rotate(-90 124.2 52.1)">19</text>
<text x="126.7" y="52.1" transform="rotate(-90 126.7 52.1)">32</text>
<text x="129.3" y="52.1" transform="rotate(-90 129.3 52.1)">48</text>
<text x="131.8" y="52.1" transform="rotate(-90 131.8 52.1)">64</text>
<text x="134.4" y="52.1" transform="rotate(-90 134.4 52.1)">13</text>
<text x="66.6" y="59.1">3</text>
<text x="109.2" y="59.4">60</text>
<text x="109.8" y="54.4">7</text>
<text x="142.2" y="54.4">14</text>
<text x="142.2" y="56.9">15</text>
<text x="142.2" y="59.4">16</text>
<text x="66.6" y="64.1">1</text>
<text x="74.3" y="61.6">2</text>
<text x="109.8" y="64.5">5</text>
<text x="142.2" y="62">17</text>
<text x="142.2" y="64.5">20</text>
<text x="109.2" y="69.6">54</text>
<text x="142.2" y="67.1">21</text>
<text x="142.2" y="69.6">22</text>
<text x="204.5" y="68.3">A4</text>
<text x="39.1" y="76.2" transform="rotate(-90 39.1 76.2)">2</text>
<text x="109.8" y="74.7">8</text>
<text x="109.8" y="77.2">9</text>
<text x="142.2" y="72.1">23</text>
<text x="142.2" y="74.7">41</text>
<text x="142.2" y="77.2">42</text>
<text x="204.4" y="75.9">B5</text>
<text x="204.5" y="73.4">A5</text>
<text x="35.5" y="79.8">1</text>
<text x="41.9" y="79.8">3</text>
<text x="109.2" y="79.8">10</text>
<text x="142.2" y="79.8">43</text>
<text x="142.2" y="82.3">44</text>
<text x="204.5" y="81">A7</text>
<text x="39.1" y="85.1" transform="rotate(-90 39.1 85.1)">4</text>
<text x="109.2" y="84.8">24</text>
<text x="109.2" y="87.4">25</text>
<text x="109.2" y="89.9">37</text>
<text x="142.2" y="84.8">45</text>
<text x="142.2" y="87.4">46</text>
<text x="142.2" y="89.9">49</text>
<text x="204.5" y="86.1">A6</text>
<text x="109.2" y="92.5">38</text>
<text x="109.2" y="95">39</text>
<text x="142.2" y="92.5">50</text>
<text x="80.6" y="100.1">1</text>
<text x="109.2" y="97.5">40</text>
<text x="109.2" y="100.1">51</text>
<text x="142.2" y="97.5">26</text>
<text x="142.2" y="100.1">27</text>
<text x="80.6" y="105.2">2</text>
<text x="109.2" y="102.6">52</text>
<text x="109.2" y="105.2">53</text>
<text x="109.8" y="107.7">2</text>
<text x="142.2" y="102.6">28</text>
<text x="142.2" y="105.2">55</text>
<text x="142.2" y="107.7">56</text>
<text x="218.2" y="105.4" transform="rotate(-90 218.2 105.4)">A1</text>
<text x="225.8" y="105.4" transform="rotate(-90 225.8 105.4)">S1</text>
<text x="84.5" y="109.9" transform="rotate(-90 84.5 109.9)">2</text>
<text x="109.8" y="110.2">3</text>
<text x="142.2" y="110.2">57</text>
<text x="142.2" y="112.8">58</text>
<text x="84.5" y="117.5" transform="rotate(-90 84.5 117.5)">3</text>
<text x="86.6" y="114.9">1</text>
<text x="142.2" y="115.3">59</text>
<text x="142.2" y="117.9">61</text>
<text x="38.7" y="122.9">1</text>
<text x="38.7" y="125.5">3</text>
<text x="51.4" y="122.9">5</text>
<text x="142.2" y="122.9">29</text>
<text x="142.2" y="125.5">30</text>
<text x="142.2" y="120.4">62</text>
<text x="142.2" y="128">33</text>
<text x="142.2" y="130.6">34</text>
<text x="227.3" y="129.3">1</text>
<text x="227.3" y="131.8">2</text>
<text x="261.6" y="126.7">1</text>
<text x="261.6" y="129.3">2</text>
<text x="261.6" y="131.8">3</text>
<text x="45.5" y="132.7" transform="rotate(-90 45.5 132.7)">2</text>
<text x="142.2" y="133.1">35</text>
<text x="142.2" y="135.6">36</text>
<text x="227.3" y="134.4">3</text>
<text x="227.3" y="136.9">4</text>
<text x="261.6" y="134.4">4</text>
<text x="126.7" y="143.5" transform="rotate(-90 126.7 143.5)">18</text>
<text x="129.3" y="143.5" transform="rotate(-90 129.3 143.5)">12</text>
<text x="227.3" y="139.4">5</text>
<text x="227.3" y="142">6</text>
</g>
<g font-size="1.8" fill="#725600">
<text x="153.9" y="55.4">PWM13_TIM5_CH1</text>
<text x="153.9" y="58">PWM14_TIM5_CH2</text>
<text x="153.9" y="63.1">PWM16_TIM5_CH4</text>
<text x="153.9" y="65.6">Batt_VoltageDivision</text>
<text x="153.9" y="60.5">PWM15_TIM5_CH3</text>
<text x="153.9" y="70.7">PWM5_TIM3_CH1</text>
<text x="85" y="75.8">button1_in</text>
<text x="153.9" y="73.2">PWM6_TIM3_CH2</text>
<text x="80.9" y="80.8">LED button3_in</text>
<text x="85" y="78.3">button2_in</text>
<text x="153.9" y="93.5">PWM1_TIM2_CH1</text>
<text x="153.9" y="101.2">PWM8_TIM3_CH4</text>
<text x="153.9" y="98.6">PWM7_TIM3_CH3</text>
<text x="153.9" y="106.2">PWM2_TIM2_CH2</text>
<text x="153.9" y="113.9">PWM9_TIM4_CH1</text>
<text x="153.9" y="116.4">PWM10_TIM4_CH2</text>
<text x="153.9" y="118.9">PWM11_TIM4_CH3</text>
<text x="153.9" y="121.5">PWM12_TIM4_CH4</text>
<text x="153.9" y="124">PWM3_TIM2_CH3</text>
<text x="153.9" y="126.6">PWM4_TIM2_CH4</text>
</g>
<g font-size=".8" fill="#0f0f0f">
<text x="76.2" y="59.5">SW_BOOT0</text>
<text x="88.9" y="59.5">BOOT0</text>
</g>
</svg>
